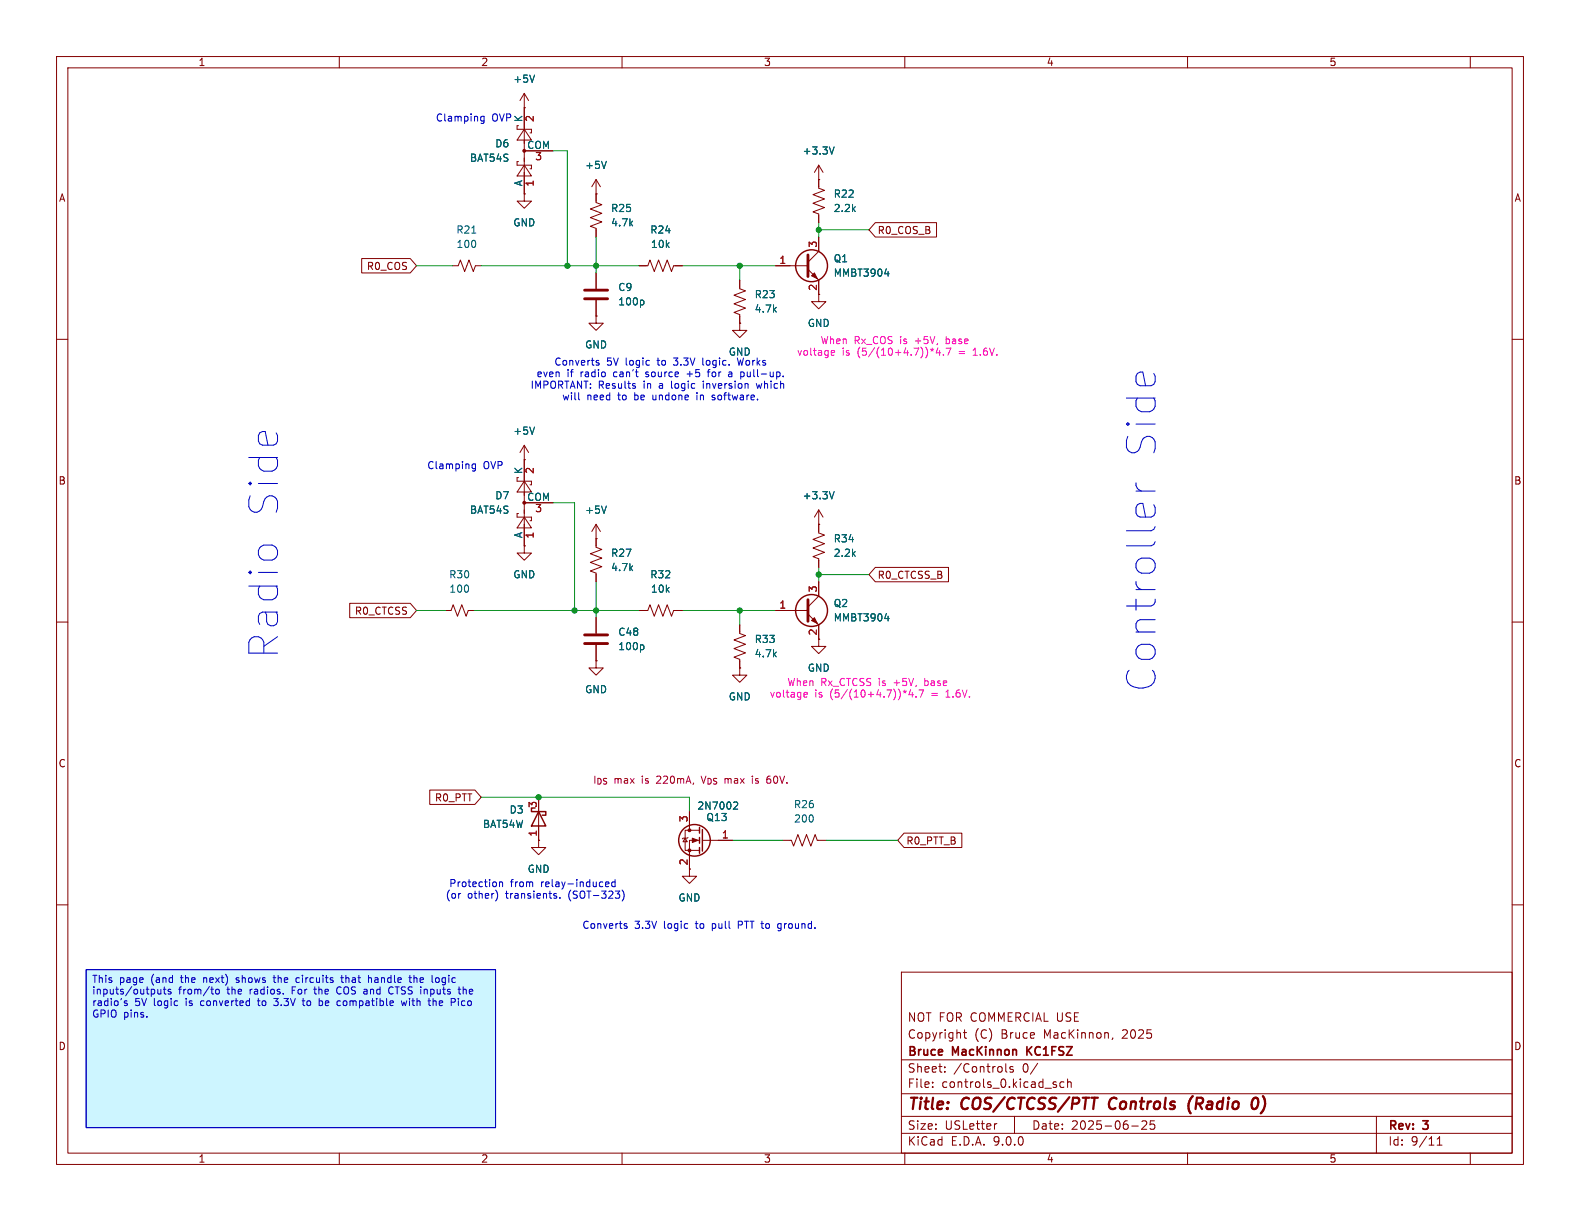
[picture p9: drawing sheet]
<svg xmlns="http://www.w3.org/2000/svg" width="279mm" height="216mm" viewBox="0 0 279 216" stroke-linecap="round" stroke-linejoin="round" font-family="sans-serif">
<g fill="none" stroke="#840000" stroke-width=".18">
<path d="M10 10h259.4v195.9h-259.4zM12 12h255.4v191.9h-255.4zM60 10v2M110 10v2M160 10v2M210 10v2M260 10v2M10 60h2M267.4 60h2M10 110h2M267.4 110h2M10 160h2"/>
<path d="M159.4 171.9h108v32h-108zM267.4 160h2M159.4 197.4h108M159.4 193.4h108M159.4 187.4h108M164.9 192.1v.2M164.9 191.4v.1M167.1 189.4v.2M167.1 188.7v.1M170.4 182.6h.5M170.6 182.1v1.3l.3 .2M176.3 198.7l-.3 .1"/>
<path d="M177.9 188.1v1.3l.2 .2M179.1 188.7l-.3-.1-.2 .2v.2l.5 .2v.3h-.5M179.4 197.4v3M183.5 188l-1.3 1.9M186.4 191.8l.4 .1 .1 .2-.3 .2h-.2M186.4 191.3l.4 .1M188.1 191.4l-.4-.1-.3 .3v.4l.2 .2h.5M188.8 191.4l.2-.1 .4 .1v.9M188.8 190.8v1.5M196.8 183.5l-.2 .3M200.1 199.1h1.2M201.9 198.3l.6-.1 .2 .1 .1 .3-.9 1.1h.9"/>
<path d="M204.1 198.2h-.7v.7l.2-.1h.5l.1 .2-.1 .5-.2 .2-.5-.2M243.4 197.4v6.5M60 203.9v2M110 203.9v2M159.4 200.4h108M160 203.9v2M210 203.9v2M254.1 202.5h.9M254.1 201.4l.5-.4v1.5M260 203.9v2"/>
</g>
<path d="M193 194.1h1.1M196.4 194.4a1.27 1.27 0 0 0 0 1.6M210.9 193.8a2.35 2.35 0 0 0-.3 3.1M221.4 194.9a.77 .77 0 0 1 .7-.8 1.25 1.25 0 0 1-.2 2l-.5-.2M223.3 196.5l-.4 .4" fill="none" stroke="#840000" stroke-width=".4"/>
<path d="M181.6 185.1v1.5M182.5 185.1l-.9 .8" fill="none" stroke="#840000" stroke-width=".3"/>
<path d="M15.2 171.5h72.4v27.9h-72.4z" fill="#cdf5ff"/>
<g fill="none" stroke="#840000" stroke-width=".18">
<path d="M92.7 19.1h.1M92.7 16.5v17.8M92.7 16.5l-.8 1.3M92.7 16.5l.8 1.3M91.7 22.2h-.3v.7h2.6v.6h-.3M91.7 28.6h-.3v.6h2.6v.6h-.3M92.7 29.2l1.3 1.9h-2.6zM92.7 22.9l1.3 1.9h-2.6zM92.7 34.3v1.3h1.3l-1.3 1.2-1.3-1.2h1.3M92.7 34.3h.1M92.7 26.7h5.1M105.4 31.8v4l1 .4-2 .8 2 .7-2 .8 2 .7-2 .8 1 .4v1.5"/>
<path d="M105.4 34.3h.1M105.4 31.8l-.8 1.2M105.4 31.8l.8 1.2M144.8 31.8h.1M144.8 29.2v4.1l1 .4-2 .7 2 .8-2 .7 2 .8-2 .8 1 .3v1.6M144.8 29.2l-.8 1.3M144.8 29.2l.7 1.3M154.8 39.4h10.8v2.5h-10.8l-1.1-1.3zM64 45.7h8.5l1.2 1.3-1.2 1.3h-8.5zM80 47h1l.4-1 .8 2 .7-2 .8 2 .4-1h1M105.4 55.9v1.3h1.3l-1.3 1.2-1.3-1.2h1.3M105.4 55.9h.1"/>
<path d="M105.4 48.3v2.8M105.4 53.1v2.8M113 47h1.6l.3-1 .8 2 .8-2 .7 2 .8-2 .7 2 .4-1h1.5M130.8 57.2v1.2h1.3l-1.3 1.3-1.3-1.3h1.3M130.8 57.2h.1M130.8 49.5v1.6l1 .3-2 .8 2 .8-2 .7 2 .8-2 .7 1 .4v1.6M137.2 47h5.7M142.9 47.6l1.9 1.9v3.8h1.2l-1.2 1.3-1.3-1.3h1.3M144.8 41.9v2.6l-1.9 1.9M92.7 78.7v17.8M92.7 78.7l-.8 1.3M92.7 78.7l.8 1.3"/>
<path d="M91.7 90.8h-.3v.6h2.6v.7h-.3M91.7 84.5h-.3v.6h2.6v.6h-.3M92.7 91.4l1.3 1.9h-2.6zM92.7 85.1l1.3 1.9h-2.6zM92.7 96.5v1.3h1.3l-1.3 1.3-1.3-1.3h1.3M92.7 96.5h.1M92.7 81.3h.1M92.7 88.9h5.1M105.4 95.3h.1M105.4 92.7v4.1l1 .4-2 .7 2 .8-2 .7 2 .8-2 .8 1 .3v1.6M105.4 92.7l-.8 1.3M105.4 92.7l.8 1.3"/>
<path d="M144.8 92.7h.1M144.8 90.2v4l1 .4-2 .8 2 .7-2 .8 2 .8-2 .7 1 .4v1.5M144.8 90.2l-.8 1.2M144.8 90.2l.7 1.2M61.8 106.7h10.7l1.2 1.3-1.2 1.2h-10.7zM78.7 108h1.1l.3-1.1 .8 2.1 .8-2.1 .7 2.1 .4-1h1M105.4 116.8v1.3h1.3l-1.3 1.3-1.3-1.3h1.3M105.4 116.8h.1M105.4 109.2v2.8M105.4 114v2.8M113 108h1.6l.3-1.1 .8 2.1 .8-2.1 .7 2.1 .8-2.1 .7 2.1 .4-1h1.5M130.8 110.5v1.5l1 .4-2 .8 2 .7-2 .8 2 .7-2 .8 1 .4v1.5"/>
<path d="M130.8 118.1v1.3h1.3l-1.3 1.3-1.3-1.3h1.3M130.8 118.1h.1M137.2 108h5.7M142.9 108.6l1.9 1.9v3.8h1.2l-1.2 1.3-1.3-1.3h1.3M144.8 102.9v2.5l-1.9 1.9M154.8 100.3h12.9v2.6h-12.9l-1.1-1.3zM76 139.7h8l1.1 1.3-1.1 1.2h-8zM95.2 148.6v1.3h-1.2l1.2 1.2 1.3-1.2h-1.3M95.2 148.6h.1M95.2 141v7.6M121.2 148.2l.3 .6h-.7zM121.7 148.1l-.2 .1h-.7l-.2 .1"/>
<path d="M121.9 143.5v3.3M123.7 146.8h-2.5v3.6h2.5M123.7 148.6h-1.8v6.3h-1.3l1.3 1.3 1.3-1.3h-1.3M124.2 148.6h5.3M138.4 148.6h1.6l.3 1 .8-2 .8 2 .7-2 .8 2 .7-2 .4 1h1.5M159.9 147.3h10.2v2.6h-10.2l-1.2-1.3z"/>
</g>
<g fill="#840000" stroke="#840000" stroke-width=".18">
<path d="M144 48.3l.5 1-1-.5z"/>
<path d="M122.4 148.2l1 .4-1 .4z"/>
<path d="M144 109.2l.5 1-1-.5z"/>
<circle cx="92.7" cy="88.9" r=".25"/>
<circle cx="121.9" cy="146.8" r=".25"/>
<circle cx="121.9" cy="150.4" r=".25"/>
<circle cx="92.7" cy="26.7" r=".25"/>
</g>
<g fill="none" stroke="#006464" stroke-width=".18">
<path d="M94.5 13.3l-.4 1.2M107.2 28.5l-.4 1.3M147.5 26l-.4 1.2M83.4 41.2h.8M113.6 53.1l.3 .2v.4l-.3 .2M156.4 48.4h.8M157 48v.8M94.5 75.5l-.4 1.3M107.2 89.5l-.4 1.2M147.5 86.9l-.4 1.3M113.6 114l.3 .3v.3l-.3 .3M156.4 109.4h.8"/>
<path d="M157 109v.8M129.9 141.8l.4 .1 .2 .3-.8 .9h.8"/>
</g>
<path d="M103.4 51.3h4M103.4 52.8h4M142.9 45.1v3.8M103.4 112.3h4M103.4 113.8h4M142.9 106v3.9" fill="none" stroke="#840000" stroke-width=".51"/>
<g fill="none" stroke="#840000" stroke-width=".25">
<path d="M94.6 142.9h-.6v.6h2.5v.6h-.6M95.2 143.5l1.3 2.6h-2.5zM123.7 146.3v1M123.7 148.1v1M123.7 149.9v1M124.2 146.7v3.8"/>
<circle cx="143.5" cy="47" r="2.82"/>
<circle cx="143.5" cy="107.9" r="2.82"/>
<circle cx="122.8" cy="148.6" r="2.79"/>
</g>
<g fill="none" stroke="#009600" stroke-width=".18">
<path d="M97.8 26.7h2.5v20.3M144.8 39.4v2.5M73.7 47h6.3M85.1 47h27.9M105.4 41.9v6.4M120.6 47h16.6M130.8 47v2.5M144.8 40.6h8.9M97.8 88.9h3.8v19.1M73.7 108h5M83.8 108h29.2M105.4 102.9v6.3"/>
<path d="M120.6 108h16.6M130.8 108v2.5M144.8 100.3v2.6M144.8 101.6h8.9M85.1 141h36.8v2.5M129.5 148.6h8.9M146 148.6h12.7"/>
</g>
<g fill="none" stroke="#0000c2" stroke-width=".18">
<path d="M85.6 20.6v1l-.2 .2h-.3M85.6 20.6h-.4l-.2 .2 .1 .6h.5M102.3 69.4v1.1l.2 .2M105.5 64.1l.5 .2-.1 .2-.4 .1M105.5 63.8h.4M112.2 68.2l.2 .2-.2 .3M112.2 67.8l.1 .1M121.5 66.1h1M123.3 69.9v.8M124.3 63.3v1.1l.2 .2M124.4 67.8v.9M125.2 65.5v1.1"/>
<path d="M125.9 70.6l.4 .1M126.3 69.9l-.4 .1 .1 .2 .3 .1M129.4 66.1h-.4l-.2 .2 .2 .3h.4M130.4 63.3l.3 1.3 .2-.9M131.4 65.8l.2 .2v.4l-.2 .2M133.7 67.8l.3 .9 .2-.6M138.5 66.5v.1M84.1 82v1.1l-.3 .2-.3-.1M84.1 82.1l-.4-.1-.2 .3 .1 .5h.5M200.9 86.8h3.4M200.9 85.4a1.3 1.3 0 0 0 1 1.4M201.1 89.3l.5-.3h.5l.5 2.4"/>
<path d="M87.7 157.4a1.49 1.49 0 0 1 0 1.9M88.3 155.9v.9M88.3 156.1l.2-.2 .3 .1 .1 .8M98.1 158.4l.3 .1 .1 .2-.2 .1h-.3M99 158.7v.1M107.1 156.4l.6-.2-.1-.2-.3-.1-.2 .2v.6h.5M108.8 156l-.4-.1-.2 .3 .1 .5h.5M108.8 155.5v1.3M110 157.4a1.46 1.46 0 0 1 0 1.9M15.2 171.5h72.4v27.9h-72.4zM22 177.1v.2l.5 .3-.2 .2h-.3M27.9 174.9l.1 .8 .3 .1 .1-.2"/>
<path d="M28.4 174.9v.9M29.1 174.5v1.1l.3 .2M29.7 175.1l.1 .2 .5 .2-.2 .3-.4-.1M37.5 175.7l.3 .1M38.2 175l-.1 .5 .3 .3 .3-.1 .1-.2-.1-.5M41.8 173.7h.1M41.9 172.9l-.1 .2 .1 .2M45.5 177h.5M45.7 176.5v1.3M48.3 172.9h.5M48.4 177.7l.5 .1M48.5 172.5v1l.3 .2"/>
<path d="M49.2 176.5l-.4 .5h.1M52.9 172.9h-.3l-.3 .2 .2 .6h.4M53.4 177h.5M53.6 176.5v1.1l.3 .2M55.5 174.9h.5M55.7 174.5v1.2M56.6 177h.3l.2 .2-.1 .5-.4 .1M60 174.5a.68 .68 0 0 0-.5 .6 .68 .68 0 0 0 .5 .7M60.1 177h.1M60.2 177.8h-.1M60.3 172.9h.4M60.4 172.5v1l.3 .2"/>
<path d="M65.2 173l.1-.1h.3l.1 .8M68.8 175.6l.3 .2 .4-.2M71 177l.2 .8 .2-.6 .3 .6 .2-.8M72.3 172.9h.5M72.5 172.5v1l.3 .2M73.2 172.5v1.2M73.6 172.9l-.4 .1M76.6 176.5v1.3M77.1 173l.3-.1 .3 .2-.1 .6h-.3l-.2-.1M81.1 177v.8M81.1 176.5v.2M81.2 174.5v1.1l.3 .2"/>
<path d="M81.9 174.5v1.3M110.4 163.7l.5 .2-.1 .2-.3 .1M110.4 163.4h.4M130.6 163.6h.4M131 162.9h-.4v1.3M137.6 164l.2 .2 .3-.1M138.1 164.5l-.2 .1-.3-.1M138.1 163.4l-.3-.1-.2 .1"/>
</g>
<g fill="none" stroke="#ff05ee" stroke-width=".18">
<path d="M147 62.8h.5M147 62h.4l.2 .3-.6 .1M164.6 62.1l.2-.2 .2 .2M165.9 61.5l-.3 .9h.7M166.2 62v.8M166.8 62.7v.1M168.2 61.5l-.6 1.3M172.1 62.8h.7M172.2 61.9h-.1M142.2 123.2h.5M142.2 122.5l.4-.1 .2 .3-.6 .1M159.8 122.5l.2-.2 .2 .2"/>
<path d="M161 121.9l-.3 .9h.8M161.3 122.4v.9M162 123.2v.1M162.5 122h.8l-.5 1.3M167.3 123.3h.7M167.4 122.3l-.1 .1"/>
</g>
<path d="M124 137.2l.4 1.3M133 137.2v.2M133 137.7v.8M135.6 138.4l.2 .1 .4-.1M136.2 137.2l-.4 .1-.2 .2M136.2 137.8l-.4-.1-.2 .1" fill="none" stroke="#ff0509" stroke-width=".18"/>
<g fill="#009600" stroke="#009600" stroke-width=".18">
<circle cx="144.8" cy="40.6" r=".46"/>
<circle cx="130.8" cy="47" r=".46"/>
<circle cx="144.8" cy="101.6" r=".46"/>
<circle cx="95.2" cy="141" r=".46"/>
<circle cx="130.8" cy="108" r=".46"/>
<circle cx="105.4" cy="108" r=".46"/>
<circle cx="101.6" cy="108" r=".46"/>
<circle cx="100.3" cy="47" r=".46"/>
<circle cx="105.4" cy="47" r=".46"/>
</g>
<g font-size="7.1" fill="#0000c2">
<text x="204.7" y="81.3" transform="rotate(-90 204.7 81.3)">Side</text>
<text x="49.5" y="91.8" transform="rotate(-90 49.5 91.8)">Side</text>
<text x="49.5" y="116.4" transform="rotate(-90 49.5 116.4)">Radio</text>
<text x="204.7" y="122.4" transform="rotate(-90 204.7 122.4)">Controller</text>
</g>
<g font-size="2.8" fill="#840000">
<text x="160.4" y="196.8">Title:</text>
<text x="170.1" y="196.8">COS/CTCSS/PTT</text>
<text x="197" y="196.8">Controls</text>
<text x="211.8" y="196.8">(Radio</text>
<text x="223.8" y="196.8">0)</text>
</g>
<g font-size="2.1" fill="#840000">
<text x="160.4" y="183.9">Copyright</text>
<text x="160.4" y="180.9">NOT FOR COMMERCIAL USE</text>
<text x="172.3" y="183.9">(C)</text>
<text x="177.1" y="183.9">Bruce</text>
<text x="184.7" y="183.9">MacKinnon,</text>
<text x="198.7" y="183.9">2025</text>
<text x="160.4" y="189.9">Sheet:</text>
<text x="160.4" y="187.1">Bruce</text>
<text x="168.5" y="187.1">MacKinnon</text>
<text x="168.6" y="189.9">/Controls</text>
<text x="180.9" y="189.9">0/</text>
<text x="182.2" y="187.1">KC1FSZ</text>
<text x="160.4" y="192.6">File:</text>
<text x="166.5" y="192.6">controls_0.kicad_sch</text>
<text x="160.4" y="202.8">KiCad</text>
<text x="160.4" y="200">Size:</text>
<text x="167.1" y="200">USLetter</text>
<text x="168.1" y="202.8">E.D.A.</text>
<text x="175.7" y="202.8">9.0.0</text>
<text x="182.4" y="200">Date:</text>
<text x="189.4" y="200">2025-06-25</text>
<text x="245.4" y="200.2">Rev:</text>
<text x="245.4" y="202.8">Id:</text>
<text x="249.5" y="202.8">9/11</text>
<text x="251.8" y="200.2">3</text>
</g>
<g font-size="1.8" fill="#840000">
<text x="35" y="11.9">1</text>
<text x="85" y="11.9">2</text>
<text x="135" y="11.9">3</text>
<text x="185" y="11.9">4</text>
<text x="235" y="11.9">5</text>
<text x="10.3" y="35.9">A</text>
<text x="267.7" y="35.9">A</text>
<text x="155.1" y="41.6">R0_COS_B</text>
<text x="64.8" y="47.9">R0_COS</text>
<text x="10.3" y="85.9">B</text>
<text x="267.7" y="85.9">B</text>
<text x="155.1" y="102.6">R0_CTCSS_B</text>
<text x="62.7" y="108.9">R0_CTCSS</text>
<text x="144.5" y="112.5" transform="rotate(-90 144.5 112.5)">2</text>
<text x="10.3" y="135.9">C</text>
<text x="267.7" y="135.9">C</text>
<text x="76.8" y="141.9">R0_PTT</text>
<text x="160.2" y="149.5">R0_PTT_B</text>
<text x="10.3" y="185.9">D</text>
<text x="267.7" y="185.9">D</text>
<text x="35" y="205.8">1</text>
<text x="85" y="205.8">2</text>
<text x="135" y="205.8">3</text>
<text x="185" y="205.8">4</text>
<text x="235" y="205.8">5</text>
</g>
<g font-size="1.8" fill="#006464">
<text x="90.7" y="14.8">+5V</text>
<text x="92.5" y="21.7" transform="rotate(-90 92.5 21.7)">K</text>
<text x="83" y="28.8">BAT54S</text>
<text x="87.5" y="26.3">D6</text>
<text x="93.1" y="26.4">COM</text>
<text x="141.8" y="27.5">+3.3V</text>
<text x="92.5" y="33" transform="rotate(-90 92.5 33)">A</text>
<text x="103.4" y="30.1">+5V</text>
<text x="147.3" y="35.2">R22</text>
<text x="80.6" y="41.5">R21</text>
<text x="90.7" y="40.2">GND</text>
<text x="108" y="40.2">4.7k</text>
<text x="108" y="37.7">R25</text>
<text x="114.9" y="41.5">R24</text>
<text x="147.3" y="37.7">2.2k</text>
<text x="80.6" y="44">100</text>
<text x="115" y="44">10k</text>
<text x="147.3" y="46.6">Q1</text>
<text x="109.2" y="51.7">C9</text>
<text x="133.4" y="52.9">R23</text>
<text x="147.3" y="49.1">MMBT3904</text>
<text x="109.2" y="54.2">100p</text>
<text x="133.4" y="55.5">4.7k</text>
<text x="142.7" y="58">GND</text>
<text x="103.4" y="61.8">GND</text>
<text x="128.8" y="63.1">GND</text>
<text x="90.7" y="77.1">+5V</text>
<text x="92.5" y="83.9" transform="rotate(-90 92.5 83.9)">K</text>
<text x="87.5" y="88.5">D7</text>
<text x="93.1" y="88.6">COM</text>
<text x="141.8" y="88.5">+3.3V</text>
<text x="83" y="91">BAT54S</text>
<text x="92.5" y="95.3" transform="rotate(-90 92.5 95.3)">A</text>
<text x="103.4" y="91">+5V</text>
<text x="108" y="101.2">4.7k</text>
<text x="108" y="98.7">R27</text>
<text x="147.3" y="98.7">2.2k</text>
<text x="147.3" y="96.1">R34</text>
<text x="79.3" y="102.5">R30</text>
<text x="79.4" y="105">100</text>
<text x="90.7" y="102.5">GND</text>
<text x="114.9" y="102.5">R32</text>
<text x="115" y="105">10k</text>
<text x="147.3" y="107.5">Q2</text>
<text x="109.2" y="112.6">C48</text>
<text x="133.4" y="113.9">R33</text>
<text x="147.3" y="110.1">MMBT3904</text>
<text x="109.2" y="115.2">100p</text>
<text x="133.4" y="116.4">4.7k</text>
<text x="142.7" y="119">GND</text>
<text x="103.4" y="122.8">GND</text>
<text x="128.8" y="124.1">GND</text>
<text x="123.2" y="143.4">2N7002</text>
<text x="140.3" y="143.1">R26</text>
<text x="85.3" y="146.6">BAT54W</text>
<text x="90" y="144.1">D3</text>
<text x="124.8" y="145.4">Q13</text>
<text x="140.3" y="145.6">200</text>
<text x="93.2" y="154.5">GND</text>
<text x="119.9" y="159.6">GND</text>
</g>
<g font-size="1.8" fill="#0000c2">
<text x="77" y="21.7">Clamping</text>
<text x="87" y="21.7">OVP</text>
<text x="97.9" y="64.9">Converts</text>
<text x="107.3" y="64.9">5V</text>
<text x="110.7" y="64.9">logic</text>
<text x="116.6" y="64.9">to</text>
<text x="119.6" y="64.9">3.3V</text>
<text x="124.9" y="64.9">logic.</text>
<text x="131.3" y="64.9">Works</text>
<text x="93.7" y="68.9">IMPORTANT: Results</text>
<text x="94.8" y="66.9">even</text>
<text x="99.3" y="71">will</text>
<text x="100.3" y="66.9">if</text>
<text x="102.8" y="66.9">radio</text>
<text x="103.8" y="71">need</text>
<text x="108.8" y="66.9">can't</text>
<text x="109.4" y="71">to</text>
<text x="112.4" y="71">be</text>
<text x="113.9" y="68.9">in</text>
<text x="114.6" y="66.9">source</text>
<text x="115.9" y="71">undone</text>
<text x="116.8" y="68.9">a</text>
<text x="119.2" y="68.9">logic</text>
<text x="122.1" y="66.9">+5</text>
<text x="123.9" y="71">in</text>
<text x="125" y="68.9">inversion</text>
<text x="126.1" y="66.9">for</text>
<text x="126.8" y="71">software.</text>
<text x="129.9" y="66.9">a</text>
<text x="132.2" y="66.9">pull-up.</text>
<text x="134.7" y="68.9">which</text>
<text x="75.5" y="83.2">Clamping</text>
<text x="85.5" y="83.2">OVP</text>
<text x="78.7" y="159.1">(or</text>
<text x="79.3" y="157.1">Protection</text>
<text x="82.7" y="159.1">other)</text>
<text x="89.6" y="159.1">transients.</text>
<text x="90.2" y="157.1">from</text>
<text x="95.8" y="157.1">relay-induced</text>
<text x="100.8" y="159.1">(SOT-323)</text>
<text x="102.9" y="164.4">Converts</text>
<text x="112.2" y="164.4">3.3V</text>
<text x="117.5" y="164.4">logic</text>
<text x="123.3" y="164.4">to</text>
<text x="126.4" y="164.4">pull</text>
<text x="131.2" y="164.4">PTT to</text>
<text x="138.6" y="164.4">ground.</text>
<text x="16.2" y="174.1">This</text>
<text x="16.2" y="176.2">inputs/outputs</text>
<text x="16.2" y="178.2">radio's</text>
<text x="21.1" y="174.1">page</text>
<text x="23.8" y="178.2">5V</text>
<text x="26.8" y="174.1">(and</text>
<text x="27.3" y="178.2">logic</text>
<text x="31.6" y="176.2">from/to</text>
<text x="32.3" y="174.1">the</text>
<text x="33.1" y="178.2">is</text>
<text x="35.9" y="178.2">converted</text>
<text x="36.4" y="174.1">next)</text>
<text x="40.3" y="176.2">the</text>
<text x="42.4" y="174.1">shows</text>
<text x="44.4" y="176.2">radios.</text>
<text x="46.3" y="178.2">to</text>
<text x="49.3" y="174.1">the</text>
<text x="49.3" y="178.2">3.3V</text>
<text x="52.1" y="176.2">For</text>
<text x="53.4" y="174.1">circuits</text>
<text x="54.6" y="178.2">to</text>
<text x="56.3" y="176.2">the</text>
<text x="57.7" y="178.2">be</text>
<text x="60.4" y="176.2">COS and</text>
<text x="61.1" y="178.2">compatible</text>
<text x="61.7" y="174.1">that</text>
<text x="66.6" y="174.1">handle</text>
<text x="70" y="176.2">CTSS inputs</text>
<text x="72.7" y="178.2">with</text>
<text x="74.1" y="174.1">the</text>
<text x="77.7" y="178.2">the</text>
<text x="78.2" y="174.1">logic</text>
<text x="81.8" y="178.2">Pico</text>
<text x="82.8" y="176.2">the</text>
<text x="16.2" y="180.3">GPIO pins.</text>
</g>
<g font-size="1.8" fill="#a90000">
<text x="94.7" y="21.7" transform="rotate(-90 94.7 21.7)">2</text>
<text x="94.5" y="28.7">3</text>
<text x="94.7" y="33.1" transform="rotate(-90 94.7 33.1)">1</text>
<text x="137.7" y="46.7">1</text>
<text x="144.5" y="43.9" transform="rotate(-90 144.5 43.9)">3</text>
<text x="144.5" y="51.5" transform="rotate(-90 144.5 51.5)">2</text>
<text x="94.7" y="83.9" transform="rotate(-90 94.7 83.9)">2</text>
<text x="94.5" y="90.9">3</text>
<text x="94.7" y="95.3" transform="rotate(-90 94.7 95.3)">1</text>
<text x="137.7" y="107.7">1</text>
<text x="144.5" y="104.8" transform="rotate(-90 144.5 104.8)">3</text>
<text x="95" y="142.9" transform="rotate(-90 95 142.9)">3</text>
<text x="95" y="148" transform="rotate(-90 95 148)">1</text>
<text x="121.7" y="145.5" transform="rotate(-90 121.7 145.5)">3</text>
<text x="127.6" y="148.3">1</text>
<text x="121.7" y="153.1" transform="rotate(-90 121.7 153.1)">2</text>
</g>
<g font-size="1.8" fill="#ff05ee">
<text x="140.8" y="63.1">voltage</text>
<text x="145" y="61.1">When</text>
<text x="148.9" y="63.1">is</text>
<text x="151" y="61.1">Rx_COS</text>
<text x="151.7" y="63.1">(5/(10+4.7))*4.7</text>
<text x="159.3" y="61.1">is</text>
<text x="162.1" y="61.1">+5V,</text>
<text x="167.7" y="61.1">base</text>
<text x="169.8" y="63.1">=</text>
<text x="172.6" y="63.1">1.6V.</text>
<text x="136" y="123.6">voltage</text>
<text x="139.1" y="121.5">When</text>
<text x="144.1" y="123.6">is</text>
<text x="145.1" y="121.5">Rx_CTCSS is</text>
<text x="146.9" y="123.6">(5/(10+4.7))*4.7</text>
<text x="158.3" y="121.5">+5V,</text>
<text x="163.9" y="121.5">base</text>
<text x="165" y="123.6">=</text>
<text x="167.7" y="123.6">1.6V.</text>
</g>
<g font-size="1.8" fill="#ff0509">
<text x="104.8" y="138.8">I_{DS}</text>
<text x="108.5" y="138.8">max</text>
<text x="113.6" y="138.8">is</text>
<text x="116.4" y="138.8">220mA,</text>
<text x="124.6" y="138.8">V_{DS}</text>
<text x="128.8" y="138.8">max</text>
<text x="133.9" y="138.8">is</text>
<text x="136.7" y="138.8">60V.</text>
</g>
</svg>
